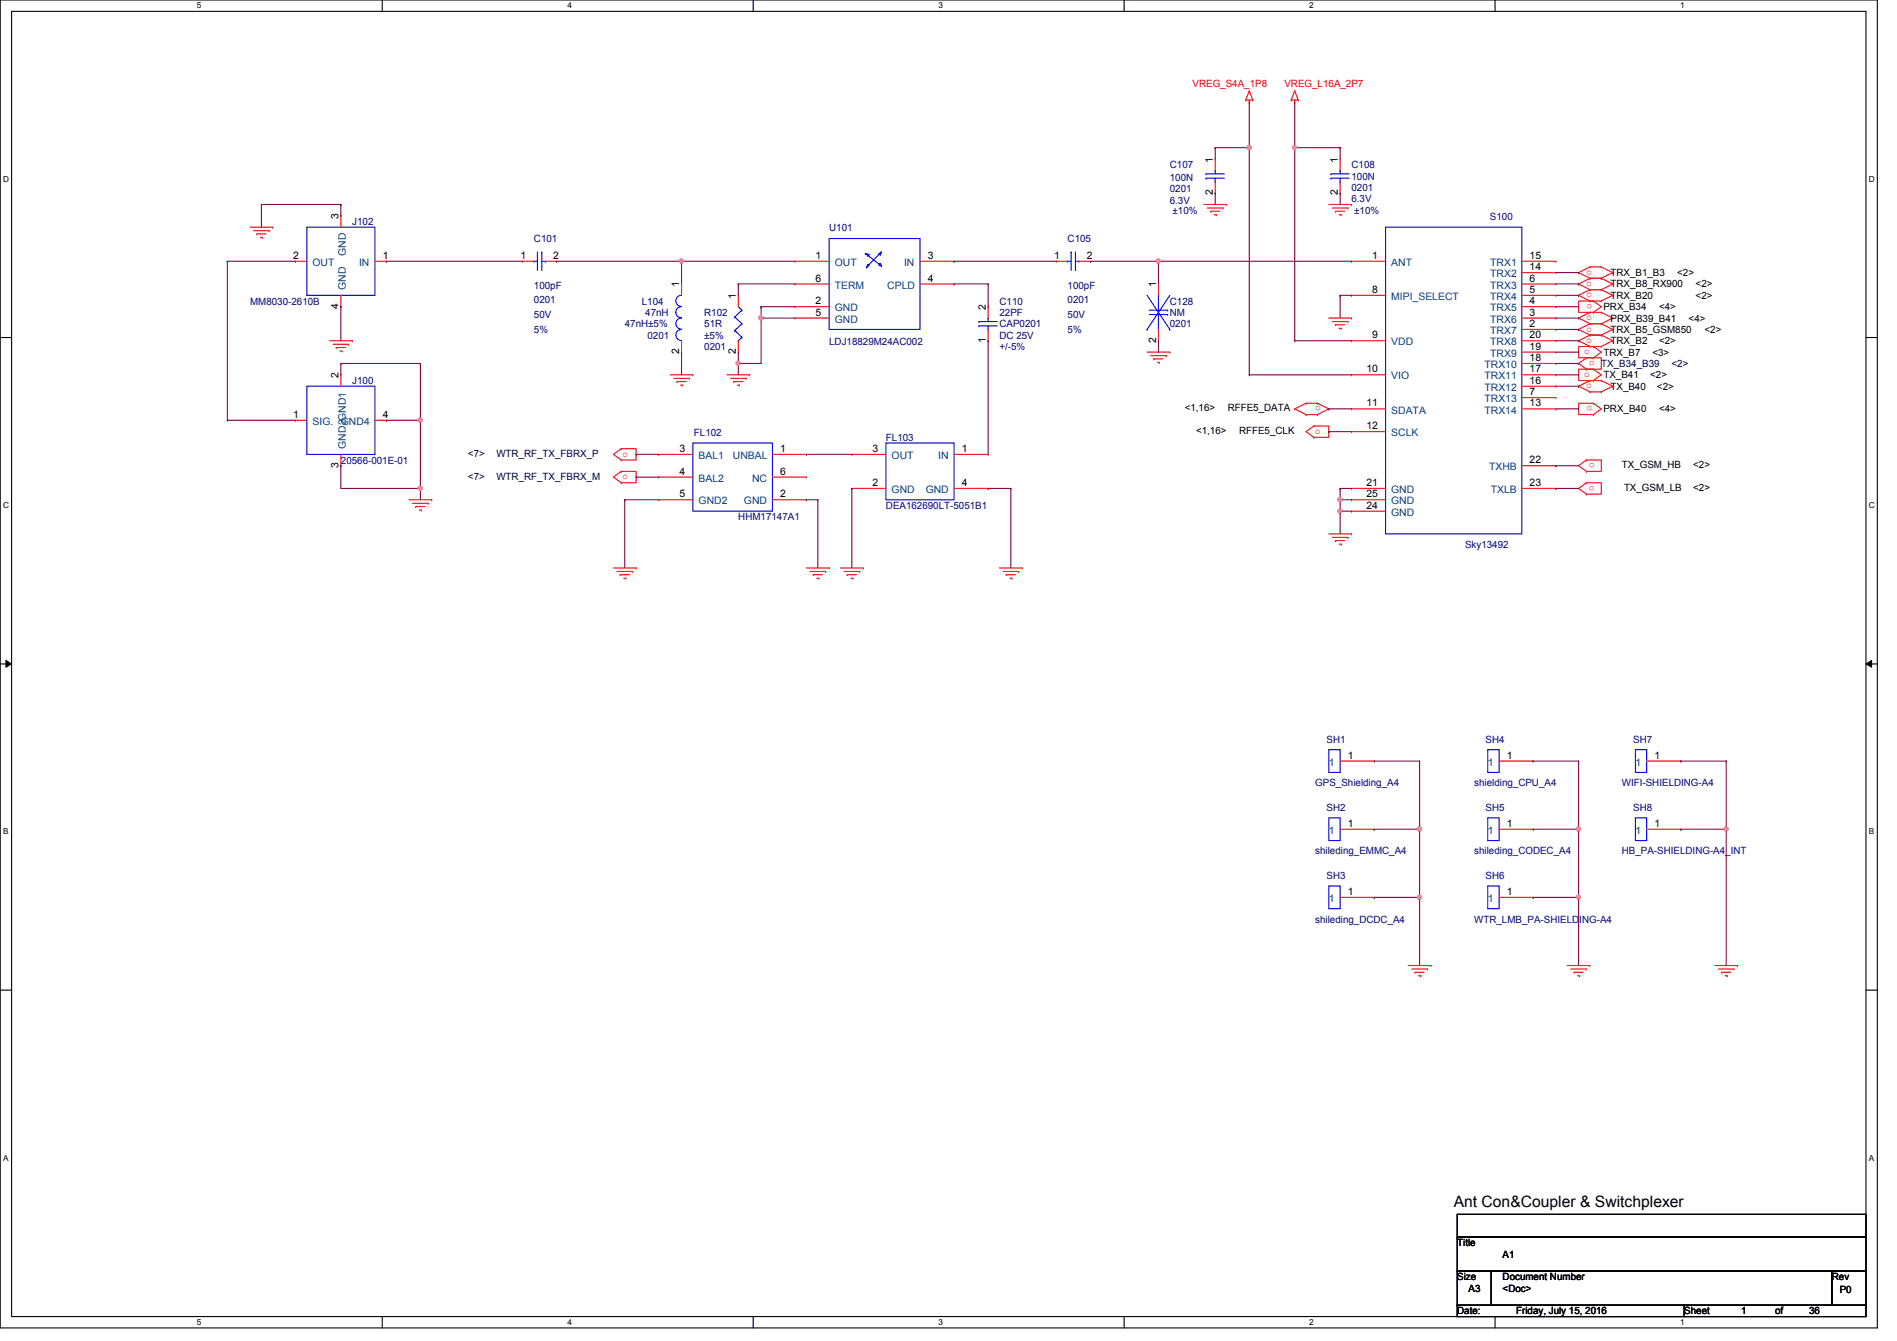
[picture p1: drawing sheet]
<svg xmlns="http://www.w3.org/2000/svg" width="297mm" height="210mm" viewBox="0 0 297 210" stroke-linecap="round" stroke-linejoin="round" font-family="sans-serif">
<path d="M0 0h294v207.9h-294zM1.8 1.8h290.4v204.3h-290.4z" fill="none" stroke="#000" stroke-width=".17"/>
<g fill="#fff">
<path d="M30.8 .2h.7v1.4h-.7z"/>
<path d="M30.8 206.2h.7v1.4h-.7z"/>
</g>
<path d="M59.9 0v1.8M59.9 206.1v1.8" fill="none" stroke="#000" stroke-width=".17"/>
<g fill="#fff">
<path d="M88.9 .2h.6v1.4h-.6z"/>
<path d="M88.9 206.2h.6v1.4h-.6z"/>
</g>
<path d="M117.9 0v1.8M117.9 206.1v1.8" fill="none" stroke="#000" stroke-width=".17"/>
<g fill="#fff">
<path d="M146.9 .2h.7v1.4h-.7z"/>
<path d="M146.9 206.2h.7v1.4h-.7z"/>
</g>
<path d="M176 0v1.8M176 206.1v1.8" fill="none" stroke="#000" stroke-width=".17"/>
<g fill="#fff">
<path d="M205 .2h.7v1.4h-.7z"/>
<path d="M205 206.2h.7v1.4h-.7z"/>
</g>
<path d="M234.1 0v1.8M234.1 206.1v1.8" fill="none" stroke="#000" stroke-width=".17"/>
<g fill="#fff">
<path d="M263.1 .2h.7v1.4h-.7z"/>
<path d="M263.1 206.2h.7v1.4h-.7z"/>
<path d="M.5 27.3h.9v1.4h-.9z"/>
<path d="M292.6 27.3h.9v1.4h-.9z"/>
<path d="M.5 78.4h.9v1.4h-.9z"/>
<path d="M292.6 78.4h.9v1.4h-.9z"/>
</g>
<path d="M0 52.8h1.8M292.2 52.8h1.8" fill="none" stroke="#000" stroke-width=".17"/>
<g fill="#fff">
<path d="M.5 129.5h.8v1.4h-.8z"/>
<path d="M292.6 129.5h.9v1.4h-.9z"/>
</g>
<path d="M0 103.9h1.8M292.2 103.9h1.8" fill="none" stroke="#000" stroke-width=".17"/>
<path d="M.9 103.4l.9 .5-.9 .5zM292.2 103.9l.9-.5v1z" fill="#000"/>
<path d="M.9 103.4l.9 .5-.9 .5zM292.2 103.9l.9-.5v1z" fill="none" stroke="#000" stroke-width=".16"/>
<g fill="#fff">
<path d="M.5 180.5h.8v1.4h-.8z"/>
<path d="M292.6 180.5h.9v1.4h-.9z"/>
</g>
<path d="M0 155h1.8M292.2 155h1.8M228.2 190.1h64v3.5h-64zM228.2 193.6h64v5.4h-64zM228.2 199h5.3v5.3h-5.3zM233.5 199h53.3v5.3h-53.3zM286.8 199h5.4v5.3h-5.4zM228.2 204.3h35.5v1.8h-35.5zM263.7 204.3h28.5v1.8h-28.5z" fill="none" stroke="#000" stroke-width=".17"/>
<g fill="none" stroke="#f00" stroke-width=".17">
<path d="M195.1 15.7h.1M195.1 15.7h1.1M195.6 16h.1M195.6 14.2h.1M195.6 15.7v.3M195.6 14.2l-.5 1.5M195.6 14.2l.6 1.5M196.2 15.7h.1M202.2 15.7h.1M202.2 15.7h1.1M202.7 16h.1M202.7 14.2h.1"/>
<path d="M202.7 15.7v.3M202.7 14.2l.6 1.5M202.7 14.2l-.5 1.5M203.3 15.7h.1M39.2 35.6h3.5M39.7 36.1h2.5M40.2 36.6h.1M40.2 36.6h1.5M40.8 37.2h.3M41.1 37.2h.1M42.2 36.1h.1M42.7 35.6h.1"/>
<path d="M53.4 33.8h.1M53.4 33.8v1.8M188.5 32h3.6M189.1 32.6h2.4M189.6 33.1h.1M189.6 33.1h1.4M190.1 33.6h.4M190.3 24.9h.1M190.3 30.2h.1M190.3 24.9v1.8M190.3 28.4v1.8M190.5 33.6h.1"/>
<path d="M191.5 32.6h.1M192.1 32h.1M208.1 32h3.5M208.6 32.6h2.5M209.1 33.1h.1M209.1 33.1h1.5M209.7 33.6h.3M209.8 24.9h.1M209.8 30.2h.1M209.8 24.9v1.8M209.8 28.4v1.8M210 33.6h.1"/>
<path d="M211.1 32.6h.1M211.6 32h.1M46.3 40.9h.1M46.3 40.9h1.7M51.6 53.3h3.6M52.2 53.9h2.4M52.7 54.4h.1M52.7 54.4h1.4M53.2 54.9h.3M53.4 58.7h.1M53.4 48h.1M53.4 46.2v1.8"/>
<path d="M53.4 58.7v1.8M53.5 54.9h.1M54.6 53.9h.1M55.2 53.3h.1M58.7 40.9h1.8M60.5 40.9h.1M81.8 40.9h.1M81.8 40.9h1.8M85.4 40.9h1.8M87.2 40.9h.1M104.9 58.7h3.6M105.5 59.2h2.4"/>
<path d="M106 59.7h.1M106 59.7h1.4M106.7 44.4h.1M106.7 55.1h.1M106.7 44.4v1.8M106.7 53.3v1.8M107.9 59.2h.1M108.5 58.7h.1M113.8 58.7h3.6M114.4 59.2h2.4M114.9 59.7h.1M114.9 59.7h1.4"/>
<path d="M115.6 46.2h.1M115.6 55.1h.1M115.6 46.2v1.8M115.6 53.3v1.8M116.8 59.2h.1M117.4 58.7h.1M124.5 49.8h.1M124.5 48h.1M124.5 44.4h.1M124.5 40.9h.1M124.5 49.8h5.3M124.5 40.9h5.3"/>
<path d="M124.5 48h5.3M124.5 44.4h5.3M144.1 40.9h5.3M144.1 44.4h5.3M149.4 44.4h.1M149.4 40.9h.1M154.7 53.3h.1M154.7 48h.1M154.7 48v1.8M154.7 51.6v1.7M165.4 40.9h.1M165.4 40.9h1.8"/>
<path d="M168.9 40.9h1.8M170.7 40.9h.1M179.6 55.1h3.6M180.2 55.7h2.4M180.7 56.2h.1M180.7 56.2h1.4M181.2 56.7h.4M181.4 44.4h.1M181.4 53.3h.1M181.4 44.4v1.8M181.4 51.6v1.7M181.6 56.7h.1"/>
<path d="M182.6 55.7h.1M183.2 55.1h.1M208.1 49.8h3.5M208.6 50.3h2.5M209.1 50.8h.1M209.1 50.8h1.5M209.7 51.4h.3M210 51.4h.1M211.1 50.3h.1M211.6 49.8h.1M211.6 40.9h.1M211.6 46.2h.1"/>
<path d="M211.6 53.3h.1M211.6 58.7h.1M211.6 58.7h5.4M211.6 53.3h5.4M211.6 40.9h5.4M211.6 46.2h5.4M238.3 58.7h5.3M238.3 53.3h5.3M238.3 55.1h5.3M238.3 49.8h5.3M238.3 40.9h5.3M238.3 51.6h5.3"/>
<path d="M238.3 48h5.3M238.3 46.2h5.3M238.3 44.4h5.3M238.3 42.7h5.3M238.3 56.9h5.3M243.6 51.6h.1M243.6 49.8h.1M243.6 48h.1M243.6 46.2h.1M243.6 44.4h.1M243.6 42.7h.1M243.6 40.9h.1"/>
<path d="M243.6 58.7h.1M243.6 56.9h.1M243.6 55.1h.1M243.6 53.3h.1M247.2 49.8h.1M247.2 46.2h.1M247.2 53.3h.1M247.2 51.6h.1M247.2 42.7h.1M247.2 44.4h.1M247.2 49.8l1.8 .9M247.2 46.2l1.8 .9"/>
<path d="M247.2 53.3l1.8 .9M247.2 51.6l1.8 .9M247.2 42.7l1.8 .9M247.2 44.4l1.8 .9M248.4 57.8h.1M248.4 56h.1M248.4 56h2.3v1.8h-2.3M248.4 56l-1.2 .9 1.2 .9M249 48.9h.1M249 50.7h.1M249 59.6h.1M249 45.3h.1"/>
<path d="M249 47.1h.1M249 52.5h.1M249 54.2h.1M249 41.8h.1M249 43.6h.1M249 48.9l-1.8 .9M249 48.9h1.7M249 50.7h1.7M249 59.6l-1.8 .9M249 59.6h1.7M249 45.3l-1.8 .9M249 45.3h1.7"/>
<path d="M249 47.1h1.7M249 52.5l-1.8 .8M249 52.5h1.7M249 54.2h1.7M249 50.7l-1.8 .9M249 41.8l-1.8 .9M249 41.8h1.7M249 43.6h1.7M249 43.6l-1.8 .8M249.5 48.9h.1M249.5 47.1h.1M249.5 47.1h-2.3v1.8h2.3"/>
<path d="M249.5 57.8h.1M249.5 59.6h.1M249.5 57.8h-2.3v1.8h2.3M249.5 54.2h.1M249.5 56h.1M249.5 54.2h-2.3v1.8h2.3M249.5 47.1l1.2 .9-1.2 .9M249.5 57.8l1.2 .9-1.2 .9M249.5 54.2l1.2 .9-1.2 .9M250.7 48.9h.1M250.7 50.7h.1M250.7 59.6h.1"/>
<path d="M250.7 45.3h.1M250.7 47.1h.1M250.7 52.5h.1M250.7 54.2h.1M250.7 41.8h.1M250.7 43.6h.1M250.7 48.9l1.8 .9M250.7 59.6l1.8 .9M250.7 45.3l1.8 .9M250.7 52.5l1.8 .8M250.7 50.7l1.8 .9M250.7 41.8l1.8 .9"/>
<path d="M250.7 43.6l1.8 .8M252.5 49.8h.1M252.5 46.2h.1M252.5 53.3h.1M252.5 51.6h.1M252.5 42.7h.1M252.5 44.4h.1M252.5 49.8l-1.8 .9M252.5 46.2l-1.8 .9M252.5 53.3l-1.8 .9M252.5 51.6l-1.8 .9M252.5 42.7l-1.8 .9"/>
<path d="M252.5 44.4l-1.8 .9M46.3 65.8h.1M46.3 65.8h1.7M53.4 72.9h.1M53.4 71.1v1.8M58.7 65.8h1.8M60.5 65.8h.1M64 78.2h3.6M64.6 78.8h2.5M65.1 79.3h.1M65.1 79.3h1.4M65.7 79.8h.3"/>
<path d="M66 79.8h.1M67.1 78.8h.1M67.6 78.2h.1M97.3 70.2h.1M97.3 72h.1M97.3 70.2h2.3v1.8h-2.3M97.3 73.8h.1M97.3 75.6h.1M97.3 73.8h2.3v1.8h-2.3M97.3 70.2l-1.2 .9 1.2 .9M97.3 73.8l-1.2 .9 1.2 .9M103.2 71.1h.1"/>
<path d="M103.2 74.7h.1M103.2 78.2h.1M103.2 78.2h5.3M103.2 71.1h5.3M103.2 74.7h5.3M106.5 60.3h.4M106.9 60.3h.1M115.4 60.3h.4M115.8 60.3h.1M120.9 78.2h5.4M120.9 71.1h5.4M120.9 74.7h5.4"/>
<path d="M126.3 71.1h.1M126.3 78.2h.1M126.3 74.7h.1M133.4 76.5h.1M133.4 71.1h.1M133.4 76.5h5.3M133.4 71.1h5.3M149.4 76.5h5.3M149.4 71.1h5.3M154.7 71.1h.1M154.7 76.5h.1M202.7 64h.1"/>
<path d="M202.7 64l1.8 .9M204.5 64.9h.1M204.5 63.1h.1M204.5 64.9h1.8M204.5 63.1l-1.8 .9M204.5 63.1h1.8M205.7 66.7h.1M205.7 68.5h.1M205.7 66.7h2.4v1.8h-2.4M205.7 66.7l-1.2 .9 1.2 .9M206.3 64.9h.1M206.3 63.1h.1"/>
<path d="M206.3 63.1l1.8 .9M208.1 64h.1M208.1 64l-1.8 .9M211.6 64h.1M211.6 67.6h.1M211.6 76.5h.1M211.6 78.2h.1M211.6 78.2h5.4M211.6 64h5.4M211.6 67.6h5.4M211.6 76.5h5.4M238.3 62.2h5.3"/>
<path d="M238.3 64h5.3M238.3 60.5h5.3M238.3 76.5h5.3M238.3 72.9h5.3M243.6 62.2h.1M243.6 64h.1M243.6 60.5h.1M243.6 72.9h.1M243.6 76.5h.1M247.2 60.5h.1M247.2 60.5l1.8 .8M248.4 77.3h.1"/>
<path d="M248.4 75.6h.1M248.4 75.6h2.3v1.7h-2.3M248.4 73.8h.1M248.4 72h.1M248.4 72h2.3v1.8h-2.3M248.4 75.6l-1.2 .9 1.2 .8M248.4 72l-1.2 .9 1.2 .9M249 61.3h.1M249 61.3h1.7M249.5 64.9h.1M249.5 63.1h.1M249.5 63.1h-2.3v1.8h2.3"/>
<path d="M249.5 63.1l1.2 .9-1.2 .9M250.7 61.3h.1M252.5 60.5h.1M252.5 60.5l-1.8 .8M96.1 88.9h3.5M96.6 89.5h2.5M97.1 90h.1M97.1 90h1.4M97.7 90.5h.3M98 90.5h.1M99.1 89.5h.1M99.6 88.9h.1"/>
<path d="M126.3 88.9h3.5M126.8 89.5h2.5M127.3 90h.1M127.3 90h1.5M127.9 90.5h.3M128.2 90.5h.1M129.3 89.5h.1M129.8 88.9h.1M131.6 88.9h3.6M132.2 89.5h2.4M132.7 90h.1M132.7 90h1.4"/>
<path d="M133.2 90.5h.4M133.6 90.5h.1M134.6 89.5h.1M135.2 88.9h.1M156.5 88.9h3.6M157.1 89.5h2.4M157.6 90h.1M157.6 90h1.4M158.1 90.5h.4M158.5 90.5h.1M159.5 89.5h.1M160.1 88.9h.1"/>
<path d="M208.1 83.6h3.5M208.6 84.1h2.5M209.1 84.6h.1M209.1 84.6h1.5M209.7 85.2h.3M210 85.2h.1M211.1 84.1h.1M211.6 83.6h.1M211.6 80h.1M211.6 80h5.4M209.8 119.1h5.4M215.2 119.1h.1"/>
<path d="M234.7 119.1h5.4M240.1 119.1h.1M257.8 119.1h5.4M263.2 119.1h.1M209.8 129.8h5.4M215.2 129.8h.1M234.7 129.8h5.4M240.1 129.8h.1M257.8 129.8h5.4M263.2 129.8h.1M209.8 140.5h5.4M215.2 140.5h.1"/>
<path d="M220.5 151.1h3.6M221.1 151.7h2.4M221.6 152.2h.1M221.6 152.2h1.4M222.1 152.7h.4M222.5 152.7h.1M223.5 151.7h.1M224.1 151.1h.1M234.7 140.5h5.4M240.1 140.5h.1M245.4 151.1h3.6M246 151.7h2.4"/>
<path d="M246.5 152.2h.1M246.5 152.2h1.4M247 152.7h.4M247.4 152.7h.1M248.4 151.7h.1M249 151.1h.1M268.5 151.1h3.6M269.1 151.7h2.4M269.6 152.2h.1M269.6 152.2h1.4M270.1 152.7h.4M270.5 152.7h.1"/>
<path d="M271.5 151.7h.1M272.1 151.1h.1"/>
</g>
<g fill="none" stroke="#00f" stroke-width=".17">
<path d="M48 35.6h10.7v10.6h-10.7zM84.2 39.5h.1M84.2 39.5v2.8M84.8 39.5h.1M84.8 39.5v2.8M129.8 37.3h14.3v14.3h-14.3zM135.5 39.7h.1M135.5 39.7l.4 .3M135.5 39.7l2.5 1.9M135.5 39.7l.6 .1M136.1 39.8h.1M136.1 39.8l-.2 .2"/>
<path d="M137.7 39.7h.1M137.7 39.7l.1 .1M137.8 39.8h.1M138 39.5h.1M138 39.5l-2.3 2.3M138 39.5l-.3 .2M138 39.5l-.2 .3M167.7 39.5h.1M167.7 39.5v2.8M168.4 39.5h.1M168.4 39.5v2.8M188.8 27.2h.1"/>
<path d="M188.8 27.9h.1M188.8 27.2h2.9M188.8 27.9h2.9M190.3 26.7h.1M190.3 28.4h.1M190.3 26.7v.5M190.3 27.9v.5M208.4 27.2h.1M208.4 27.9h.1M208.4 27.2h2.9M208.4 27.9h2.9M209.8 26.7h.1"/>
<path d="M209.8 28.4h.1M209.8 26.7v.5M209.8 27.9v.5M217 35.6h21.3v48h-21.3zM83.6 40.9h.1M83.6 40.9h.6M84.8 40.9h.6M85.4 40.9h.1M106.7 46.2a.87 .87 0 0 0-.9 .9 .87 .87 0 0 0 .9 .9M106.7 48a.87 .87 0 0 0-.9 .9 .87 .87 0 0 0 .9 .8M106.7 49.8a.87 .87 0 0 0-.9 .9 .87 .87 0 0 0 .9 .8M106.7 51.6a.87 .87 0 0 0-.9 .8 .87 .87 0 0 0 .9 .9"/>
<path d="M115.1 49.6h.1M115.1 51.7h.1M115.1 49.6l1.1 1.1M115.1 51.7l1.1 1.1M115.6 53.3h.1M115.6 48l.6 .6M116.2 48.6h.1M116.2 50.7h.1M116.2 52.8h.1M116.2 48.6l-1.1 1M116.2 50.7l-1.1 1M116.2 52.8l-.6 .5"/>
<path d="M135.7 41.8h.1M135.9 41.4h.1M135.9 40h.1M135.9 41.4l.2 .2-.4 .2M135.9 41.4l-.2 .4M137.7 41.4h.1M137.7 41.4l.3 .2M137.8 41.2h.1M137.8 41.2l.2 .4M137.8 41.2l-.1 .2M138 41.6h.1M153.3 51h.1"/>
<path d="M153.3 50.3h.1M153.3 51h2.9M153.3 50.3h2.9M154.7 51.6h.1M154.7 49.8h.1M154.7 49.8v.5M154.7 51v.6M167.2 40.9h.1M167.2 40.9h.5M168.4 40.9h.5M168.9 40.9h.1M179.6 51.6h.1"/>
<path d="M179.6 46.2l3.6 5.4M180 48.6h2.8M180 49.2h2.8M181.4 46.2h.1M181.4 51.6h.1M181.4 46.2v2.4M181.4 49.2v2.4M182.8 48.6h.1M182.8 49.2h.1M183.2 51.6h.1M183.2 46.2l-3.6 5.4M48 60.5h10.7v10.6h-10.7z"/>
<path d="M108.5 69.3h12.4v10.7h-12.4zM138.7 69.3h10.7v8.9h-10.7zM208.1 117.3h1.7v3.6h-1.7zM233 117.3h1.7v3.6h-1.7zM256.1 117.3h1.7v3.6h-1.7zM208.1 128h1.7v3.6h-1.7zM208.1 138.7h1.7v3.5h-1.7zM233 138.7h1.7v3.5h-1.7zM233 128h1.7v3.6h-1.7zM256.1 128h1.7v3.6h-1.7z"/>
</g>
<path d="M106.7 40.9h.1M106.7 40.9h17.8" fill="none" stroke="#800040" stroke-width=".17"/>
<circle cx="106.7" cy="40.9" r=".32" fill="#f0f"/>
<circle cx="106.7" cy="40.9" r=".32" fill="none" stroke="#f0f" stroke-width=".17"/>
<g fill="none" stroke="#800040" stroke-width=".17">
<path d="M40.9 32h.1M40.9 32h12.5M40.9 32v3.6M53.4 32h.1M115.6 55.1h.1M115.6 44.4h.1M115.6 56.9h.1M115.6 44.4v1.8M115.6 55.1v3.6M115.6 44.4h8.9M115.6 56.9h3.6M119.2 48h.1"/>
<path d="M119.2 48h5.3"/>
</g>
<circle cx="115.6" cy="56.9" r=".32" fill="#f0f"/>
<circle cx="115.6" cy="56.9" r=".32" fill="none" stroke="#f0f" stroke-width=".17"/>
<path d="M119.2 48h.1M119.2 49.8h.1M119.2 48v8.9" fill="none" stroke="#800040" stroke-width=".17"/>
<circle cx="119.1" cy="49.8" r=".32" fill="#f0f"/>
<circle cx="119.1" cy="49.8" r=".32" fill="none" stroke="#f0f" stroke-width=".17"/>
<g fill="none" stroke="#800040" stroke-width=".17">
<path d="M53.4 32h.1M53.4 32v1.8M53.4 48h.1M53.4 48v5.3M60.5 40.9h.1M60.5 40.9h21.3M87.2 40.9h.1M87.2 40.9h19.5M106.7 40.9h.1M106.7 40.9v3.5M119.2 49.8h.1M119.2 49.8h5.3"/>
<path d="M149.4 40.9h.1M149.4 44.4h.1M149.4 40.9h16M149.4 44.4h5.3M154.7 44.4h.1M154.7 44.4v3.6M170.7 40.9h.1M170.7 40.9h10.7M181.4 40.9h.1M181.4 40.9v3.5M35.6 65.8h.1M35.6 65.8h10.7"/>
<path d="M53.4 72.9h.1M53.4 72.9v3.6M60.5 65.8h.1M60.5 65.8h5.3M65.8 76.5h.1M65.8 65.8h.1M65.8 65.8v12.4M97.8 78.2h.1M97.8 78.2h5.4M97.8 78.2v10.7M99.6 71.1h.1M99.6 74.7h.1"/>
<path d="M99.6 71.1h3.6M99.6 74.7h3.6M126.3 78.2h.1M126.3 78.2h1.8M128.1 78.2h.1M128.1 78.2v10.7"/>
</g>
<circle cx="65.8" cy="65.8" r=".32" fill="#f0f"/>
<circle cx="65.8" cy="65.8" r=".32" fill="none" stroke="#f0f" stroke-width=".17"/>
<path d="M53.4 56.9h.1M53.4 56.9h12.4M53.4 56.9v1.8M65.8 56.9h.1M53.4 76.5h12.4M65.8 76.5h.1" fill="none" stroke="#800040" stroke-width=".17"/>
<circle cx="65.8" cy="76.4" r=".32" fill="#f0f"/>
<circle cx="65.8" cy="76.4" r=".32" fill="none" stroke="#f0f" stroke-width=".17"/>
<g fill="none" stroke="#800040" stroke-width=".17">
<path d="M35.6 40.9h.1M35.6 40.9v24.9M35.6 40.9h10.7M65.8 56.9h.1M65.8 56.9v8.9M106.7 55.1h.1M106.7 55.1v3.6M154.7 53.3h.1M154.7 53.3v17.8M181.4 53.3h.1M181.4 53.3v1.8M126.3 71.1h.1"/>
<path d="M126.3 71.1h7.1M133.4 76.5h.1M133.4 76.5v12.4M154.7 76.5h.1M154.7 76.5h3.6M158.3 76.5h.1M158.3 76.5v12.4M215.2 119.1h.1M215.2 119.1h7.1M222.3 119.1h.1M222.3 119.1v10.7h-7.1M215.2 129.8h.1"/>
</g>
<circle cx="222.3" cy="129.8" r=".32" fill="#f0f"/>
<circle cx="222.3" cy="129.8" r=".32" fill="none" stroke="#f0f" stroke-width=".17"/>
<path d="M222.3 129.8h.1M222.3 129.8v10.7h-7.1M215.2 140.5h.1" fill="none" stroke="#800040" stroke-width=".17"/>
<circle cx="222.3" cy="140.4" r=".32" fill="#f0f"/>
<circle cx="222.3" cy="140.4" r=".32" fill="none" stroke="#f0f" stroke-width=".17"/>
<path d="M240.1 119.1h.1M240.1 119.1h7.1M247.2 119.1h.1M247.2 119.1v21.4M240.1 129.8h.1M240.1 129.8h7.1M247.2 129.8h.1M222.3 140.5h.1M222.3 140.5v10.6" fill="none" stroke="#800040" stroke-width=".17"/>
<circle cx="247.2" cy="140.4" r=".32" fill="#f0f"/>
<circle cx="247.2" cy="140.4" r=".32" fill="none" stroke="#f0f" stroke-width=".17"/>
<circle cx="247.2" cy="129.8" r=".32" fill="#f0f"/>
<circle cx="247.2" cy="129.8" r=".32" fill="none" stroke="#f0f" stroke-width=".17"/>
<path d="M263.2 119.1h.1M263.2 119.1h7.1M270.3 119.1h.1M270.3 119.1v32M263.2 129.8h.1M263.2 129.8h7.1M270.3 129.8h.1M240.1 140.5h.1M240.1 140.5h7.1M247.2 140.5h.1M247.2 140.5v10.6" fill="none" stroke="#800040" stroke-width=".17"/>
<circle cx="270.3" cy="129.8" r=".32" fill="#f0f"/>
<circle cx="270.3" cy="129.8" r=".32" fill="none" stroke="#f0f" stroke-width=".17"/>
<path d="M181.4 40.9h.1M181.4 40.9h30.2" fill="none" stroke="#800040" stroke-width=".17"/>
<circle cx="181.4" cy="40.9" r=".32" fill="#f0f"/>
<circle cx="181.4" cy="40.9" r=".32" fill="none" stroke="#f0f" stroke-width=".17"/>
<path d="M195.6 16h.1M195.6 16v42.7M190.3 23.1h.1M190.3 23.1v1.8M190.3 23.1h5.3M195.6 23.1h.1" fill="none" stroke="#800040" stroke-width=".17"/>
<circle cx="195.6" cy="23.1" r=".32" fill="#f0f"/>
<circle cx="195.6" cy="23.1" r=".32" fill="none" stroke="#f0f" stroke-width=".17"/>
<path d="M202.7 16h.1M202.7 16v37.3M190.3 30.2h.1M190.3 30.2v1.8M202.7 23.1h.1M202.7 23.1h7.1M209.8 23.1h.1M209.8 23.1v1.8" fill="none" stroke="#800040" stroke-width=".17"/>
<circle cx="202.7" cy="23.1" r=".32" fill="#f0f"/>
<circle cx="202.7" cy="23.1" r=".32" fill="none" stroke="#f0f" stroke-width=".17"/>
<path d="M209.8 30.2h.1M209.8 30.2v1.8M209.8 76.5h.1M209.8 78.2h.1M209.8 76.5v3.5M209.8 76.5h1.8M209.8 78.2h1.8" fill="none" stroke="#800040" stroke-width=".17"/>
<circle cx="209.8" cy="80" r=".32" fill="#f0f"/>
<circle cx="209.8" cy="80" r=".32" fill="none" stroke="#f0f" stroke-width=".17"/>
<circle cx="209.8" cy="78.2" r=".32" fill="#f0f"/>
<circle cx="209.8" cy="78.2" r=".32" fill="none" stroke="#f0f" stroke-width=".17"/>
<g fill="none" stroke="#800040" stroke-width=".17">
<path d="M195.6 58.7h.1M195.6 58.7h16M202.7 53.3h.1M202.7 53.3h8.9M209.8 46.2h.1M209.8 46.2v3.6M209.8 46.2h1.8M243.6 58.7h3.6M243.6 53.3h3.6M243.6 46.2h3.6M243.6 49.8h3.6M243.6 48h3.6"/>
<path d="M243.6 56.9h3.6M243.6 51.6h3.6M243.6 55.1h3.6M243.6 42.7h3.6M243.6 44.4h3.6M247.2 46.2h.1M247.2 49.8h.1M247.2 48h.1M247.2 58.7h.1M247.2 56.9h.1M247.2 53.3h.1M247.2 51.6h.1"/>
<path d="M247.2 55.1h.1M247.2 42.7h.1M247.2 44.4h.1M208.1 67.6h.1M208.1 64h.1M208.1 67.6h3.5M208.1 64h3.5M243.6 72.9h.1M243.6 76.5h.1M243.6 72.9h3.6M243.6 76.5h3.6M243.6 64h3.6"/>
<path d="M243.6 60.5h3.6M247.2 60.5h.1M247.2 64h.1M209.8 80h.1M209.8 80h1.8M209.8 80v3.6"/>
</g>
<circle cx="106.7" cy="40.9" r=".32" fill="#f0f"/>
<circle cx="106.7" cy="40.9" r=".32" fill="none" stroke="#f0f" stroke-width=".17"/>
<circle cx="115.6" cy="56.9" r=".32" fill="#f0f"/>
<circle cx="115.6" cy="56.9" r=".32" fill="none" stroke="#f0f" stroke-width=".17"/>
<circle cx="119.1" cy="49.8" r=".32" fill="#f0f"/>
<circle cx="119.1" cy="49.8" r=".32" fill="none" stroke="#f0f" stroke-width=".17"/>
<circle cx="65.8" cy="65.8" r=".32" fill="#f0f"/>
<circle cx="65.8" cy="65.8" r=".32" fill="none" stroke="#f0f" stroke-width=".17"/>
<circle cx="65.8" cy="76.4" r=".32" fill="#f0f"/>
<circle cx="65.8" cy="76.4" r=".32" fill="none" stroke="#f0f" stroke-width=".17"/>
<circle cx="222.3" cy="129.8" r=".32" fill="#f0f"/>
<circle cx="222.3" cy="129.8" r=".32" fill="none" stroke="#f0f" stroke-width=".17"/>
<circle cx="222.3" cy="140.4" r=".32" fill="#f0f"/>
<circle cx="222.3" cy="140.4" r=".32" fill="none" stroke="#f0f" stroke-width=".17"/>
<circle cx="247.2" cy="140.4" r=".32" fill="#f0f"/>
<circle cx="247.2" cy="140.4" r=".32" fill="none" stroke="#f0f" stroke-width=".17"/>
<circle cx="247.2" cy="129.8" r=".32" fill="#f0f"/>
<circle cx="247.2" cy="129.8" r=".32" fill="none" stroke="#f0f" stroke-width=".17"/>
<circle cx="270.3" cy="129.8" r=".32" fill="#f0f"/>
<circle cx="270.3" cy="129.8" r=".32" fill="none" stroke="#f0f" stroke-width=".17"/>
<circle cx="181.4" cy="40.9" r=".32" fill="#f0f"/>
<circle cx="181.4" cy="40.9" r=".32" fill="none" stroke="#f0f" stroke-width=".17"/>
<circle cx="195.6" cy="23.1" r=".32" fill="#f0f"/>
<circle cx="195.6" cy="23.1" r=".32" fill="none" stroke="#f0f" stroke-width=".17"/>
<circle cx="202.7" cy="23.1" r=".32" fill="#f0f"/>
<circle cx="202.7" cy="23.1" r=".32" fill="none" stroke="#f0f" stroke-width=".17"/>
<circle cx="209.8" cy="80" r=".32" fill="#f0f"/>
<circle cx="209.8" cy="80" r=".32" fill="none" stroke="#f0f" stroke-width=".17"/>
<circle cx="209.8" cy="78.2" r=".32" fill="#f0f"/>
<circle cx="209.8" cy="78.2" r=".32" fill="none" stroke="#f0f" stroke-width=".17"/>
<text font-size="2.5" x="227.6" y="188.9">Ant Con&amp;Coupler &amp; Switchplexer</text>
<g font-size="1.6" fill="#f00">
<text x="186.7" y="13.5">VREG_S4A_1P8</text>
<text x="201.1" y="13.5">VREG_L16A_2P7</text>
<text x="248.4" y="46.6">o</text>
<text x="248.4" y="43">o</text>
<text x="248.4" y="44.8">o</text>
<text x="249.3" y="47.6" transform="rotate(180 249.3 47.6)">o</text>
<text x="248.4" y="50.1">o</text>
<text x="248.4" y="53.7">o</text>
<text x="248.4" y="51.9">o</text>
<text x="248.1" y="59">o</text>
<text x="248.1" y="55.5">o</text>
<text x="249.7" y="56.5" transform="rotate(180 249.7 56.5)">o</text>
<text x="206.8" y="63.6" transform="rotate(180 206.8 63.6)">o</text>
<text x="248.4" y="60.8">o</text>
<text x="249.3" y="63.6" transform="rotate(180 249.3 63.6)">o</text>
<text x="97.5" y="71.5">o</text>
<text x="205.9" y="67.9">o</text>
<text x="97.5" y="75">o</text>
<text x="249.7" y="76" transform="rotate(180 249.7 76)">o</text>
<text x="249.7" y="72.5" transform="rotate(180 249.7 72.5)">o</text>
</g>
<g font-size="1.6" fill="#000080">
<text x="183.2" y="26.3">C107</text>
<text x="183.2" y="28.3">100N</text>
<text x="211.6" y="26.3">C108</text>
<text x="211.6" y="28.1">100N</text>
<text x="211.6" y="29.9">0201</text>
<text x="55.2" y="35.2">J102</text>
<text x="183.2" y="30.1">0201</text>
<text x="183.2" y="32">6.3V</text>
<text x="183.6" y="33.4">±10%</text>
<text x="211.6" y="31.7">6.3V</text>
<text x="212" y="33.4">±10%</text>
<text x="233.3" y="34.5">S100</text>
<text x="83.6" y="37.9">C101</text>
<text x="129.8" y="36.1">U101</text>
<text x="167.2" y="37.9">C105</text>
<text x="39.2" y="47.7">MM8030-2610B</text>
<text x="83.6" y="45.2">100pF</text>
<text x="83.6" y="47.5">0201</text>
<text x="100.5" y="47.7">L104</text>
<text x="156.5" y="47.7">C110</text>
<text x="167.2" y="45.2">100pF</text>
<text x="167.2" y="47.5">0201</text>
<text x="183.2" y="47.7">C128</text>
<text x="83.6" y="49.8">50V</text>
<text x="83.6" y="52.1">5%</text>
<text x="97.8" y="51.2">47nH±5%</text>
<text x="101" y="49.4">47nH</text>
<text x="101.4" y="53">0201</text>
<text x="110.3" y="49.4">R102</text>
<text x="110.3" y="51.2">51R</text>
<text x="110.3" y="53">±5%</text>
<text x="156.5" y="49.4">22PF</text>
<text x="156.5" y="51.2">CAP0201</text>
<text x="156.5" y="53">DC 25V</text>
<text x="167.2" y="49.8">50V</text>
<text x="167.2" y="52.1">5%</text>
<text x="183.2" y="49.4">NM</text>
<text x="183.2" y="51.2">0201</text>
<text x="110.3" y="54.8">0201</text>
<text x="129.8" y="54.1">LDJ18829M24AC002</text>
<text x="156.5" y="54.8">+/-5%</text>
<text x="55.2" y="60.1">J100</text>
<text x="108.7" y="68.3">FL102</text>
<text x="138.7" y="69">FL103</text>
<text x="53.4" y="72.6">20566-001E-01</text>
<text x="115.6" y="81.4">HHM17147A1</text>
<text x="138.7" y="79.7">DEA162690LT-5051B1</text>
<text x="229.4" y="85.7">Sky13492</text>
<text x="207.7" y="116.3">SH1</text>
<text x="232.6" y="116.3">SH4</text>
<text x="255.7" y="116.3">SH7</text>
<text x="205.9" y="123.1">GPS_Shielding_A4</text>
<text x="230.8" y="123.1">shielding_CPU_A4</text>
<text x="254" y="123.1">WIFI-SHIELDING-A4</text>
<text x="207.7" y="127">SH2</text>
<text x="232.6" y="127">SH5</text>
<text x="255.7" y="127">SH8</text>
<text x="205.9" y="133.7">shileding_EMMC_A4</text>
<text x="207.7" y="137.6">SH3</text>
<text x="230.8" y="133.7">shileding_CODEC_A4</text>
<text x="232.6" y="137.6">SH6</text>
<text x="254" y="133.7">HB_PA-SHIELDING-A4_INT</text>
<text x="205.9" y="144.4">shileding_DCDC_A4</text>
<text x="230.8" y="144.4">WTR_LMB_PA-SHIELDING-A4</text>
</g>
<g font-size="1.6">
<text x="189.9" y="25.4" transform="rotate(-90 189.9 25.4)">1</text>
<text x="209.5" y="25.4" transform="rotate(-90 209.5 25.4)">1</text>
<text x="53" y="34.3" transform="rotate(-90 53 34.3)">3</text>
<text x="189.9" y="30.6" transform="rotate(-90 189.9 30.6)">2</text>
<text x="209.5" y="30.6" transform="rotate(-90 209.5 30.6)">2</text>
<text x="45.9" y="40.5">2</text>
<text x="59.9" y="40.5">1</text>
<text x="81.5" y="40.5">1</text>
<text x="86.6" y="40.5">2</text>
<text x="127.7" y="40.5">1</text>
<text x="145.3" y="40.5">3</text>
<text x="165.1" y="40.5">1</text>
<text x="170.2" y="40.5">2</text>
<text x="214.8" y="40.5">1</text>
<text x="239.5" y="40.5">15</text>
<text x="106.3" y="45" transform="rotate(-90 106.3 45)">1</text>
<text x="115.2" y="46.8" transform="rotate(-90 115.2 46.8)">1</text>
<text x="127.7" y="47.6">2</text>
<text x="127.7" y="44.1">6</text>
<text x="145.3" y="44.1">4</text>
<text x="181" y="45" transform="rotate(-90 181 45)">1</text>
<text x="214.8" y="45.8">8</text>
<text x="239.5" y="47.6">4</text>
<text x="239.5" y="45.8">5</text>
<text x="239.5" y="44.1">6</text>
<text x="239.5" y="42.3">14</text>
<text x="252.2" y="46.8">TRX_B20</text>
<text x="252.2" y="43.2">TRX_B1_B3</text>
<text x="252.2" y="45">TRX_B8_RX900</text>
<text x="262.6" y="43.2">&lt;2&gt;</text>
<text x="265.5" y="45">&lt;2&gt;</text>
<text x="265.5" y="46.8">&lt;2&gt;</text>
<text x="53" y="48.3" transform="rotate(-90 53 48.3)">4</text>
<text x="127.7" y="49.4">5</text>
<text x="154.3" y="53.7" transform="rotate(-90 154.3 53.7)">1</text>
<text x="154.3" y="48.6" transform="rotate(-90 154.3 48.6)">2</text>
<text x="181" y="53.7" transform="rotate(-90 181 53.7)">2</text>
<text x="214.8" y="53">9</text>
<text x="239.5" y="51.2">2</text>
<text x="239.5" y="49.4">3</text>
<text x="239.5" y="53">20</text>
<text x="251.1" y="48.6">PRX_B34</text>
<text x="252.2" y="50.3">PRX_B39_B41</text>
<text x="252.2" y="53.9">TRX_B2</text>
<text x="252.2" y="52.1">TRX_B5_GSM850</text>
<text x="259.8" y="48.6">&lt;4&gt;</text>
<text x="259.8" y="53.9">&lt;2&gt;</text>
<text x="264.4" y="50.3">&lt;4&gt;</text>
<text x="266.9" y="52.1">&lt;2&gt;</text>
<text x="53" y="59.2" transform="rotate(-90 53 59.2)">2</text>
<text x="106.3" y="55.5" transform="rotate(-90 106.3 55.5)">2</text>
<text x="115.2" y="55.5" transform="rotate(-90 115.2 55.5)">2</text>
<text x="213.9" y="58.3">10</text>
<text x="239.5" y="58.3">17</text>
<text x="239.5" y="56.5">18</text>
<text x="239.5" y="54.7">19</text>
<text x="251.1" y="59.2">TX_B41</text>
<text x="251.1" y="55.7">TRX_B7</text>
<text x="258.4" y="59.2">&lt;2&gt;</text>
<text x="258.7" y="55.7">&lt;3&gt;</text>
<text x="45.9" y="65.4">1</text>
<text x="59.9" y="65.4">4</text>
<text x="185.5" y="64.4">&lt;1,16&gt;</text>
<text x="192.2" y="64.4">RFFE5_DATA</text>
<text x="213.9" y="63.6">11</text>
<text x="239.5" y="61.8">7</text>
<text x="239.5" y="63.6">13</text>
<text x="239.5" y="60.1">16</text>
<text x="251.1" y="64.6">PRX_B40</text>
<text x="252.2" y="61">TX_B40</text>
<text x="259.5" y="61">&lt;2&gt;</text>
<text x="259.8" y="64.6">&lt;4&gt;</text>
<text x="106.4" y="70.7">3</text>
<text x="122.2" y="70.7">1</text>
<text x="136.6" y="70.7">3</text>
<text x="150.6" y="70.7">1</text>
<text x="187.3" y="67.9">&lt;1,16&gt;</text>
<text x="194" y="67.9">RFFE5_CLK</text>
<text x="213.9" y="67.2">12</text>
<text x="53" y="73.2" transform="rotate(-90 53 73.2)">3</text>
<text x="106.4" y="74.3">4</text>
<text x="106.4" y="77.9">5</text>
<text x="122.2" y="77.9">2</text>
<text x="122.2" y="74.3">6</text>
<text x="136.6" y="76.1">2</text>
<text x="150.6" y="76.1">4</text>
<text x="213.9" y="76.1">21</text>
<text x="213.9" y="77.9">25</text>
<text x="239.5" y="72.5">22</text>
<text x="239.5" y="76.1">23</text>
<text x="254" y="73.3">TX_GSM_HB</text>
<text x="254.3" y="76.8">TX_GSM_LB</text>
<text x="265.1" y="73.3">&lt;2&gt;</text>
<text x="265.1" y="76.8">&lt;2&gt;</text>
<text x="213.9" y="79.6">24</text>
<text x="211.1" y="118.7">1</text>
<text x="236" y="118.7">1</text>
<text x="259.1" y="118.7">1</text>
<text x="211.1" y="129.4">1</text>
<text x="236" y="129.4">1</text>
<text x="259.1" y="129.4">1</text>
<text x="211.1" y="140.1">1</text>
<text x="236" y="140.1">1</text>
<text x="228.2" y="195.1">Title</text>
<text x="235.3" y="196.8">A1</text>
<text x="228.2" y="200.4">Size</text>
<text x="230" y="202.2">A3</text>
<text x="235.3" y="200.4">Document Number</text>
<text x="235.3" y="202.2">&lt;Doc&gt;</text>
<text x="286.8" y="200.4">Rev</text>
<text x="288.1" y="202.4">P0</text>
<text x="228.2" y="205.7">Date:</text>
<text x="237.4" y="205.7">Friday, July 15, 2016</text>
<text x="263.7" y="205.7">Sheet</text>
<text x="272.6" y="205.7">1</text>
<text x="278" y="205.7">of</text>
<text x="283.3" y="205.7">36</text>
</g>
<g font-size="1.6" fill="#004080">
<text x="48.9" y="41.6">OUT</text>
<text x="54.1" y="40.1" transform="rotate(-90 54.1 40.1)">GND</text>
<text x="56.2" y="41.6">IN</text>
<text x="130.7" y="41.6">OUT</text>
<text x="141.6" y="41.6">IN</text>
<text x="217.8" y="41.6">ANT</text>
<text x="233.3" y="41.6">TRX1</text>
<text x="54.1" y="45.3" transform="rotate(-90 54.1 45.3)">GND</text>
<text x="130.7" y="45.2">TERM</text>
<text x="138.9" y="45.2">CPLD</text>
<text x="217.8" y="46.9">MIPI_SELECT</text>
<text x="233.3" y="46.9">TRX4</text>
<text x="233.3" y="45.2">TRX3</text>
<text x="233.3" y="43.4">TRX2</text>
<text x="130.7" y="50.5">GND</text>
<text x="130.7" y="48.7">GND</text>
<text x="233.3" y="52.3">TRX7</text>
<text x="233.3" y="50.5">TRX6</text>
<text x="233.3" y="48.7">TRX5</text>
<text x="217.8" y="54.1">VDD</text>
<text x="217.8" y="59.4">VIO</text>
<text x="232.4" y="59.4">TRX11</text>
<text x="232.4" y="57.6">TRX10</text>
<text x="233.3" y="55.8">TRX9</text>
<text x="233.3" y="54.1">TRX8</text>
<text x="217.8" y="64.7">SDATA</text>
<text x="232.4" y="62.9">TRX13</text>
<text x="232.4" y="64.7">TRX14</text>
<text x="232.4" y="61.2">TRX12</text>
<text x="48.9" y="66.5">SIG.</text>
<text x="53.4" y="66.5">GND4</text>
<text x="54.1" y="70.2" transform="rotate(-90 54.1 70.2)">GND2GND1</text>
<text x="109.4" y="71.8">BAL1</text>
<text x="114.8" y="71.8">UNBAL</text>
<text x="139.6" y="71.8">OUT</text>
<text x="146.9" y="71.8">IN</text>
<text x="217.8" y="68.3">SCLK</text>
<text x="109.4" y="75.4">BAL2</text>
<text x="117.8" y="75.4">NC</text>
<text x="139.6" y="77.2">GND</text>
<text x="144.9" y="77.2">GND</text>
<text x="217.8" y="77.2">GND</text>
<text x="233.2" y="73.6">TXHB</text>
<text x="233.4" y="77.2">TXLB</text>
<text x="109.4" y="79">GND2</text>
<text x="116.5" y="79">GND</text>
<text x="217.8" y="80.7">GND</text>
<text x="217.8" y="79">GND</text>
<text x="208.1" y="119.8">1</text>
<text x="233" y="119.8">1</text>
<text x="256.1" y="119.8">1</text>
<text x="208.1" y="130.5">1</text>
<text x="233" y="130.5">1</text>
<text x="256.1" y="130.5">1</text>
<text x="208.1" y="141.2">1</text>
<text x="233" y="141.2">1</text>
</g>
<g font-size="1.6" fill="#000040">
<text x="250.7" y="57.4">TX_B34_B39</text>
<text x="261.7" y="57.4">&lt;2&gt;</text>
<text x="73.3" y="71.5">&lt;7&gt;</text>
<text x="77.7" y="71.5">WTR_RF_TX_FBRX_P</text>
<text x="73.3" y="75.1">&lt;7&gt;</text>
<text x="77.7" y="75.1">WTR_RF_TX_FBRX_M</text>
</g>
<g font-size="1.3">
<text x="30.8" y="1.3">5</text>
<text x="88.9" y="1.3">4</text>
<text x="146.9" y="1.3">3</text>
<text x="205" y="1.3">2</text>
<text x="263.1" y="1.3">1</text>
<text x=".5" y="28.4">D</text>
<text x="292.6" y="28.4">D</text>
<text x=".5" y="79.5">C</text>
<text x="292.6" y="79.5">C</text>
<text x=".5" y="130.6">B</text>
<text x="292.6" y="130.6">B</text>
<text x=".5" y="181.7">A</text>
<text x="292.6" y="181.7">A</text>
<text x="30.8" y="207.4">5</text>
<text x="88.9" y="207.4">4</text>
<text x="146.9" y="207.4">3</text>
<text x="205" y="207.4">2</text>
<text x="263.1" y="207.4">1</text>
</g>
</svg>
